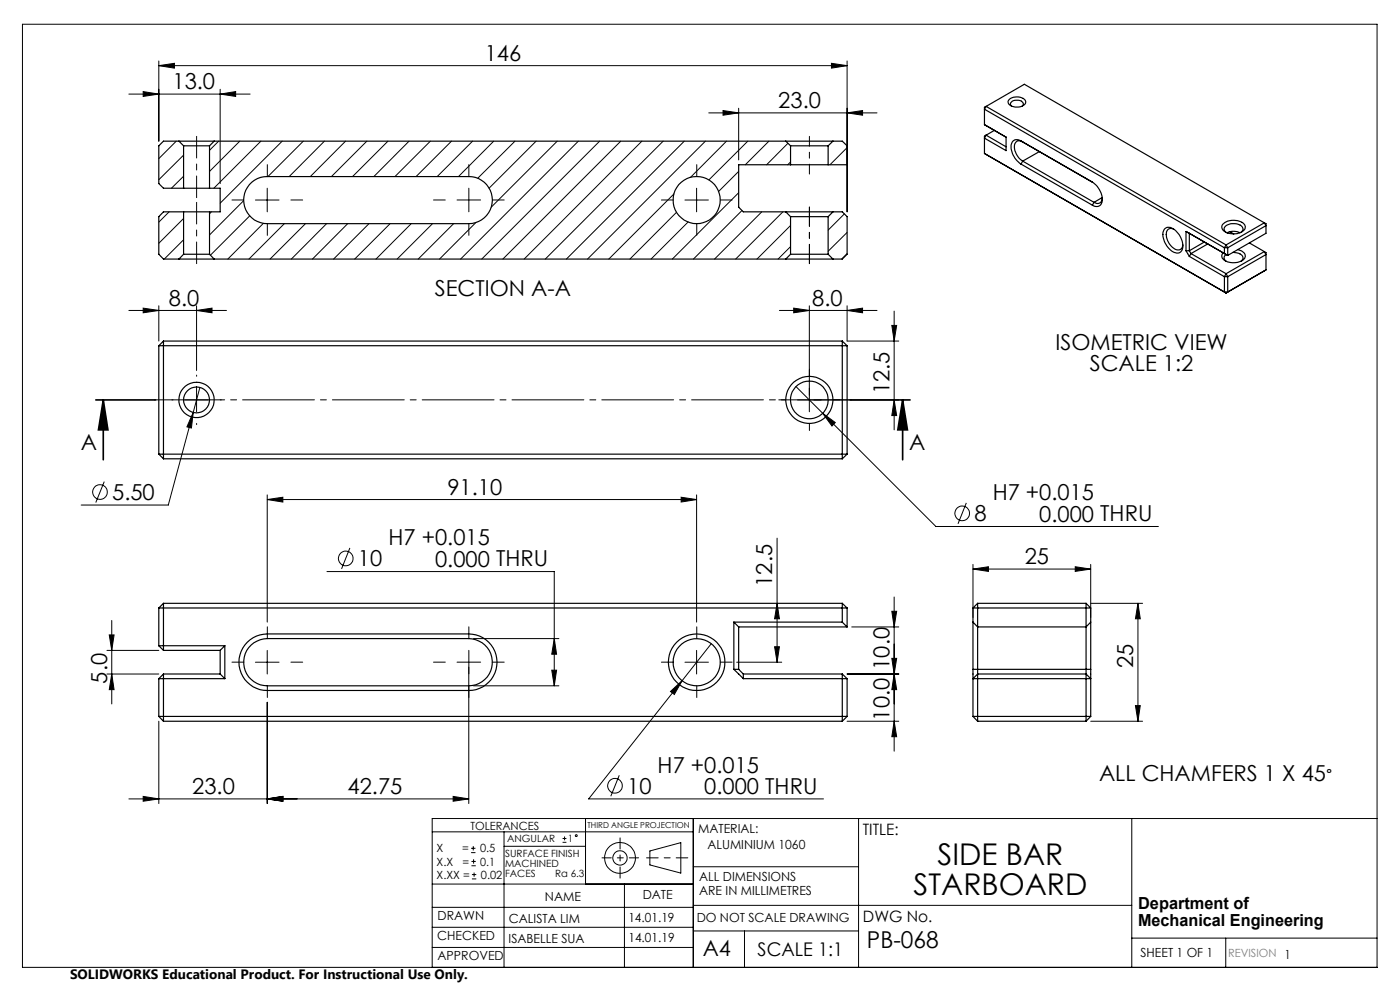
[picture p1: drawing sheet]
<svg xmlns="http://www.w3.org/2000/svg" width="297mm" height="210mm" viewBox="0 0 297 210" stroke-linecap="round" stroke-linejoin="round" font-family="sans-serif">
<g fill="none" stroke="#000" stroke-width=".21">
<path d="M4.8 5.1h287.3v200.1h-287.3zM27.3 20h25.8M30.4 19.4l3.3 .6-3.3 .5zM33.7 13.9l3.3-.5v1.1zM33.7 12.9v17M33.7 13.9h146M46.7 20l3.3-.6v1.1zM46.7 18.9v20M176.4 13.4l3.3 .5-3.3 .6zM179.7 12.9v32M37.4 29.9l-3.7 3.7M38.9 32.9l-5.2 5.2"/>
<path d="M38.9 37.4l-2.5 2.5M46.4 29.9l-2 2M50.9 29.9l-6.5 6.5M55.4 29.9l-10 10M56.7 39.9v5M59.9 29.9l-13.2 13.2M64.3 29.9l-7.5 7.6M68.8 29.9l-7.5 7.6M73.3 29.9l-7.5 7.6M77.8 29.9l-7.5 7.6M82.3 29.9l-7.5 7.6M86.8 29.9l-7.5 7.6"/>
<path d="M91.3 29.9l-7.5 7.6M95.8 29.9l-7.5 7.6M100.3 29.9l-7.6 7.6M104.7 29.9l-7.4 7.6M109.3 29.9l-7.9 7.9M113.7 29.9l-9.9 10M118.2 29.9l-14 14M122.7 29.9l-25 25.1M127.2 29.9l-25 25.1M131.7 29.9l-25 25.1M136.2 29.9l-25 25.1M140.7 29.9l-25 25.1"/>
<path d="M145.2 29.9l-25 25.1M147.8 39.9v5M149.6 29.9l-25 25.1M150.4 23.9h35.7M153.4 23.5l3.3 .4-3.3 .5zM154.1 29.9l-7.6 7.7M156.7 23v10.9M156.7 36.4l-4.3 4.2M158.6 29.9l-8.2 8.3M163.1 29.9l-5 5.1M167.1 30.4l-4.5 4.6M167.7 34.4l-.6 .6"/>
<path d="M179.7 31.3l-3.6 3.7M179.7 23.9l3.3-.4v.9zM35.9 44.9l-2.2 2.2M38.9 46.3l-5.2 5.3M38.9 50.9l-4 4.1M44.8 44.9l-.4 .5M51.7 42.6l-7.3 7.2M53 45.8l-8.4 8.3M54.2 42.4h5M55.9 47.4l-7.6 7.6M60.3 47.4l-7.5 7.6M64.8 47.4l-7.5 7.6"/>
<path d="M69.3 47.4l-7.5 7.6M73.8 47.4l-7.5 7.6M78.3 47.4l-7.5 7.6M82.8 47.4l-7.6 7.6M87.2 47.4l-7.4 7.6M91.8 47.4l-7.6 7.6M96.2 47.4l-7.5 7.6M101 47.2l-7.8 7.8M143 41.1l-13.8 13.9M143.5 45l-9.9 10M145.3 42.4h5M146 47.1l-7.9 7.9"/>
<path d="M156.7 40.9l-14.1 14.1M157.4 44.7l-10.3 10.3M161.6 44.9l-10 10.1M166.1 44.9l-10 10.1M167.7 47.8l-7.1 7.2M167.7 52.3l-2.6 2.7M179.1 45.4l-3.4 3.4M179.7 49.3l-4 4M179.7 53.8l-1.2 1.2M27.3 65.9h20.7M30.4 65.4l3.3 .5-3.3 .4zM33.7 64.9v7.4"/>
<path d="M41.7 65.9l3.3-.5v.9zM41.7 64.9v13.7M165.3 65.9h20.8M168.4 65.4l3.3 .5-3.3 .4zM171.7 64.9v22.4M179.7 65.9l3.3-.5v.9zM179.7 64.9v7.4h11M189.2 69h1l-.5 3.3zM189.7 66v25.2M39.2 84.8h5M41 87.5l-.4 3.3-.9-.3zM41 87.5l-5.3 19.6h-18.5"/>
<path d="M41.7 82.3v5M42.4 82.2l-1.4 5.3M168.9 82l29.6 29.7h47.2M174.5 87.7l2.7 1.9-.7 .8zM189.7 84.8l.5 3.4h-1zM190.7 84.8h-21.5M22.1 102.2l-1.8 4.4M56.7 106l3.3-.5v1zM56.7 105v27M56.7 106h91.1M74.2 116.2l-1.7 4.5M144.5 105.5l3.3 .5-3.3 .5z"/>
<path d="M147.8 105v27M164.9 114.2v26.3M205 106.7l-1.8 4.4M206.4 119.7v11.3M231.4 119.7v11.3M22.7 138h11M23.2 134.7h1l-.5 3.3zM23.7 131.6v17.7M56.7 138v5M69.4 121.2h48.2v24.3M100.4 135.5h18.2M117.6 135.5l.5 3.3h-1z"/>
<path d="M147.8 138v5M150.9 136.6l-26 32.9h49.8M164.3 137.2h1l-.4 3.3zM164.9 128l.4 3.3h-1zM180.7 133h10M189.2 139.7h1l-.5 3.3zM189.2 129.7h1l-.5 3.3zM189.7 126.6v32.7M206.4 120.7l3.3-.5v1zM206.4 120.7h25M228.1 120.2l3.3 .5-3.3 .5zM231.4 128h11"/>
<path d="M241.4 128l.5 3.3h-1zM241.4 128v25M22.7 143h11M23.7 143l.5 3.3h-1zM33.7 153v17.5M54.2 140.5h5M56.7 149v21.5M99.4 141.5v29M100.4 145.5h18.2M117.1 142.2h1l-.5 3.3zM142.2 146.7l2.5-2.3-1.6 2.9zM145.3 140.5h5"/>
<path d="M156.3 140.5h9.5M179.7 143h11M179.7 153h11M189.7 153l.5 3.3h-1zM189.7 143l.5 3.3h-1zM231.4 153h11M240.9 149.7h1l-.5 3.3zM27.3 169.5h72.1M30.4 168.9l3.3 .6-3.3 .5zM56.7 169.5l3.3-.6v1.1zM91.7 176.5h55.4M96.1 168.9l3.3 .6-3.3 .5z"/>
<path d="M99.9 179.9h1M100.4 179.5v.9M106.9 176.5v28.7M106.9 179.5h17.3M119.3 178.7h.9M119.3 177.9h.9M119.8 177.4v.9M124.2 173.6v13.9M131.4 164.5l-1.8 4.4M147.1 173.6v31.6M182.1 173.6v31.6M240.1 173.6v31.6"/>
<path d="M292.1 173.6h-200.4v31.6M91.7 196.7h55.4M91.7 192.5h55.4M91.7 187.5h55.4M99.9 180.9h1M100 183.6h.9M100 182.7h.9M100.1 186.4h.9M100.1 185.5h.9M100.5 182.3v.9M100.6 185.1v.9M132.5 187.5v17.7"/>
<path d="M137.9 180.5l6.5-1.8v6.5l-6.5-1.7zM147.1 183.9h35M147.1 197.5h35M147.1 192h93M157.9 197.5v7.7M240.1 199h52M260 199v6.2M91.7 201h55.4"/>
<circle cx="21.2" cy="104.4" r="1.55"/>
<circle cx="73.3" cy="118.5" r="1.56"/>
<circle cx="204.1" cy="108.9" r="1.55"/>
<circle cx="122.2" cy="177.3" r=".2"/>
<circle cx="130.5" cy="166.7" r="1.56"/>
<circle cx="131.5" cy="182" r="1.52"/>
<circle cx="131.5" cy="182" r="3.3"/>
</g>
<path d="M145.9 182h-8.7" fill="none" stroke="#000" stroke-width=".21" stroke-dasharray="15.2 1.3 1.3 1.3" stroke-dashoffset="12.8"/>
<path d="M131.5 177.7v8.6" fill="none" stroke="#000" stroke-width=".21" stroke-dasharray="15.2 1.3 1.3 1.3" stroke-dashoffset="12.9"/>
<path d="M127.7 182h7.8" fill="none" stroke="#000" stroke-width=".21" stroke-dasharray="15.2 1.3 1.3 1.3" stroke-dashoffset="13.3"/>
<path d="M20.3 84.8h12.7M21.9 84.8l1 6.4h-2zM21.9 84.8v12.7M180.4 84.8h12.7M191.5 84.8l1 6.4h-2zM191.5 84.8v12.7" fill="none" stroke="#000" stroke-width=".35"/>
<g fill="none" stroke="#000" stroke-width=".21" stroke-dasharray="15.2 1.3 1.3 1.3">
<path d="M56.7 37.4v-2.5M99.5 37.4v-2.5M147.8 37.4v-2.5M51.7 42.4h-2.5M56.7 47.4v2.5M61.7 42.4h2.5M94.5 42.4h-2.5M99.5 42.4v-2.5M99.5 42.4h-2.5M99.5 42.4v2.5M99.5 42.4h2.5M99.5 47.4v2.5"/>
<path d="M104.5 42.4h2.5M142.8 42.4h-2.5M147.8 47.4v2.5M152.8 42.4h2.5M41.7 79.8v-.2M171.7 79.8v-1.5M36.7 84.8h-.2M41.7 89.8v.3M46.7 84.8h.3M166.7 84.8h-1.5M171.7 89.8v1.5M176.7 84.8h1.5"/>
<path d="M56.7 135.5v-2.5M99.5 135.5v-2.5M147.8 135.5v-2.5M51.7 140.5h-2.5M56.7 145.5v2.5M61.7 140.5h2.5M94.5 140.5h-2.5M99.5 140.5v-2.5M99.5 140.5h-2.5M99.5 140.5v2.5M99.5 140.5h2.5M99.5 145.5v2.5"/>
<path d="M104.5 140.5h2.5M142.8 140.5h-2.5M147.8 145.5v2.5M152.8 140.5h2.5"/>
</g>
<path d="M180.7 84.8h-148" fill="none" stroke="#000" stroke-width=".21" stroke-dasharray="15.2 1.3 1.3 1.3" stroke-dashoffset=".3"/>
<path d="M41.7 28.9v13M41.7 42.9v13" fill="none" stroke="#000" stroke-width=".21" stroke-dasharray="15.2 1.3 1.3 1.3" stroke-dashoffset="10.6"/>
<path d="M171.7 43.9v12M171.7 55.9v-12" fill="none" stroke="#000" stroke-width=".21" stroke-dasharray="15.2 1.3 1.3 1.3" stroke-dashoffset="11.1"/>
<path d="M171.7 36.9v-8" fill="none" stroke="#000" stroke-width=".21" stroke-dasharray="15.2 1.3 1.3 1.3" stroke-dashoffset="13.1"/>
<g fill="#000">
<path d="M179.7 65.9l3.3-.5v.9zM168.4 65.4l3.3 .5-3.3 .4z"/>
<path d="M191.5 84.8l1 6.4h-2zM21.9 84.8l1 6.4h-2z"/>
<path d="M228.1 120.2l3.3 .5-3.3 .5zM206.4 120.7l3.3-.5v1z"/>
<path d="M23.7 143l.5 3.3h-1zM23.2 134.7h1l-.5 3.3zM164.3 137.2h1l-.4 3.3zM164.9 128l.4 3.3h-1zM240.9 149.7h1l-.5 3.3zM241.4 128l.5 3.3h-1z"/>
<path d="M189.2 139.7h1l-.5 3.3zM189.7 153l.5 3.3h-1zM189.2 129.7h1l-.5 3.3zM189.7 143l.5 3.3h-1zM189.2 69h1l-.5 3.3zM189.7 84.8l.5 3.4h-1z"/>
<path d="M56.7 169.5l3.3-.6v1.1zM96.1 168.9l3.3 .6-3.3 .5zM142.2 146.7l.9 .6 1.6-2.9zM117.6 135.5l.5 3.3h-1zM117.1 142.2h1l-.5 3.3zM56.7 106l3.3-.5v1zM144.5 105.5l3.3 .5-3.3 .5zM30.4 168.9l3.3 .6-3.3 .5zM56.7 169.5l3.3-.6v1.1zM30.4 65.4l3.3 .5-3.3 .4zM41.7 65.9l3.3-.5v.9zM174.5 87.7l2 2.7 .7-.8zM41 87.5l-1.3 3 .9 .3zM153.4 23.5l3.3 .4-3.3 .5zM179.7 23.9l3.3-.4v.9zM30.4 19.4l3.3 .6-3.3 .5zM46.7 20l3.3-.6v1.1zM33.7 13.9l3.3-.5v1.1zM176.4 13.4l3.3 .5-3.3 .6z"/>
</g>
<g fill="none" stroke="#000" stroke-width=".25">
<path d="M38 29.9h7.4M38 29.9h-3.3l-1 1v8l1 1h4.2M38 29.9l.9 1M38.9 30.9h5.6M38.9 39.9h5.6M38.9 30.9v9M44.5 39.9h2.2v5h-2.2M44.5 30.9v9M45.4 29.9h121.3M45.4 29.9l-.9 1M52.9 39.1a4.8 4.8 0 0 1 3.8-1.6h42.7a5 5 0 0 1 5.1 4.9 5 5 0 0 1-5.1 5h-42.7a5 5 0 0 1-4.6-2.9 5 5 0 0 1 .8-5.4zM166.7 29.9h10"/>
<path d="M166.7 29.9l1 1M167.7 30.9h8M167.7 35h8M167.7 35h-11v8.9l1 1h9M167.7 30.9v4.1M175.7 30.9v4.1M176.7 29.9h2l1 1v4.1h-4M176.7 29.9l-1 1M208.8 32.6l51.3 29.6M208.8 26.4l4.6 2.7M208.8 32.6l.4 .2M209.2 22.6l50.9 29.4"/>
<path d="M209.2 22.6l-.4 .6 51 29.4M209.2 28.7l-.4 .6 4.6 2.7v-2.9M209.2 22.6l-.4 .1v3.7M209.2 28.7l-.4 .2v3.7M209.2 22.6l8.1-4.7 50.9 29.4M209.2 28.7l4.2 2.4M211 27.6l-1.8 1.1M214.1 21.1a2.44 2.44 0 0 1 3.5 .4 1.69 1.69 0 0 1-2.2 1.2 1.41 1.41 0 0 1-1.5-1.2zM214.6 22.5a.78 .78 0 0 1 0-.9 .78 .78 0 0 1 .8-.3 1.15 1.15 0 0 1 1.7 .9l-.2 .3M216.6 29.9l15.1 8.7a4.1 4.1 0 0 1 1.9 4.7 1.29 1.29 0 0 1-1.9 .2M216.6 29.9a1.36 1.36 0 0 0-1.6 0 1.36 1.36 0 0 0-.5 1.6 5 5 0 0 0 2.1 3.3M216.6 34.8l15.1 8.7"/>
<path d="M216.6 29.9l.4 .2M217 30.1a1.09 1.09 0 0 0-1.4-.1 1.09 1.09 0 0 0-.4 1.3 4 4 0 0 0 1.8 2.9M217 30.1l14.7 8.6M217 34.2l-.4 .6M217 34.2l15.1 8.7M220.5 32.2l-3.5 2M38 55h7.4M38.9 53.9h5.6M38.9 44.9h5.6M38.9 44.9h-4.2l-1 1.1v7.9l1 1.1h3.3M38.9 53.9l-.9 1.1M38.9 44.9v9"/>
<path d="M44.5 53.9l.9 1.1M44.5 44.9v9M45.4 55h121.3M166.7 55h10M166.7 44.9h10M166.7 44.9l1 1.1M167.7 53.9h8M167.7 46h8M167.7 53.9l-1 1.1M167.7 46v7.9M175.7 46v7.9M175.7 53.9l1 1.1"/>
<path d="M176.7 44.9h2l1 1.1v7.9l-1 1.1h-2M176.7 44.9l-1 1.1M232.1 42.9l-.4 .6M233.8 42.1a1.03 1.03 0 0 1-.6 1 1.03 1.03 0 0 1-1.1-.2M233.8 41.9l-1.7 1M247.1 48.5a1.79 1.79 0 0 1 2.5 .7 3.7 3.7 0 0 1 1 4 1.53 1.53 0 0 1-2.3-.2 4.2 4.2 0 0 1-1.4-4.1zM249 48.6a1.1 1.1 0 0 0-1.3 .1 1.1 1.1 0 0 0-.3 1.3 3.2 3.2 0 0 0 2.8 3l.5-.4 .2-.6M251.6 49.1v4.1M251.6 53.2l.7 1.2M251.6 49.1l8.2 4.7M251.6 49.1l.7 .4M251.6 53.2h.7"/>
<path d="M252.3 54.4l7.5 4.3M252.3 49.5l8.2 4.7M252.3 49.5v3.7M252.3 53.2l.4 .6M252.7 53.8l-.4 .6M252.7 53.8l7.4 4.3M255.5 51.3l-3.2 1.9M256.2 51.7l-3.5 2.1M259.4 47.5a3.5 3.5 0 0 1 4.7 .2 1.29 1.29 0 0 1-1.3 1.8 3.2 3.2 0 0 1-3.5-.9l-.1-.5zM259.8 52.6h.7M259.8 53.8l.7 .4M259.8 52.6v1.2"/>
<path d="M259.8 58.7v3.2M259.8 58.7h.7M260.1 49.3a.88 .88 0 0 1-.4-.9 .88 .88 0 0 1 .8-.7 2.5 2.5 0 0 1 3.2 .7v.4l-.5 .5M260.1 54a.79 .79 0 0 0 0 1.4M260.1 52l-.3 .6M260.1 52l.4 .6M260.1 58.1l-.3 .6M260.1 58.1l.4 .6M260.3 49.4a3.1 3.1 0 0 1 2.8 0M260.3 49.4h.1M260.5 52.6v1.6M260.5 58.7v3.2"/>
<path d="M260.9 49.1l.8 .5M261.1 49.1l.1 .2M261.5 53.5a1.91 1.91 0 0 1 2.2 1.2l-.5 .7M262.6 52.9a1.47 1.47 0 0 1 1.5 1.9 3.4 3.4 0 0 1-4.8-.1l-.1-.4 .3-.7M265 51.5l3.2 1.9M268.2 47.3l.4 .6-8.1 4.7M268.2 47.3l-8.1 4.7M268.2 47.3l.4 .1v2.1l-8.1 4.7M268.2 53.4l.4 .2v3.6M268.2 53.4l-8.1 4.7M268.2 53.4l.4 .6-8.1 4.7M268.6 57.2l-8.5 5"/>
<path d="M268.6 57.2l-.4 .3M33.7 73.3v23M33.7 73.3h146M34.7 72.3v25M34.7 72.3h144M34.7 72.3l-1 1M178.7 72.3v25M178.7 72.3l1 1M179.7 73.3v23M259.8 61.9h.7M259.8 61.9l.3 .3M260.5 61.9l-.4 .3"/>
<path d="M33.7 96.3h146M33.7 96.3l1 1M34.7 97.3h144M179.7 96.3l-1 1M33.7 137h14M33.7 137l1 1M33.7 129v8M33.7 129h146M34.7 128v10M34.7 128l-1 1M34.7 138h12M34.7 128h144"/>
<path d="M46.7 138v5M47.7 137v7M47.7 137l-1 1M52.5 136.2a6 6 0 0 1 4.2-1.7h42.7a6 6 0 0 1 6 6 6 6 0 0 1-6 6h-42.7a6 6 0 0 1-5.5-3.7 6 6 0 0 1 1.3-6.6zM53.3 136.8a5.5 5.5 0 0 1 3.4-1.3h42.7a5 5 0 0 1 5 5 5 5 0 0 1-5 5h-42.7a5 5 0 0 1-4.7-3.2 5 5 0 0 1 1.3-5.5zM155.7 132v10M155.7 132h23M155.7 132l1 1M156.7 133h23M156.7 133v9M178.7 128v4M178.7 132l1 1"/>
<path d="M178.7 128l1 1M179.7 129v4M206.4 129h25M206.4 132l1 1h23l1-1M206.4 129v23M207.4 128h23M207.4 128v25M207.4 128l-1 1M230.4 128v25M230.4 128l1 1M231.4 129v23M33.7 144h14"/>
<path d="M33.7 152h146M33.7 144v8M33.7 152l1 1M34.7 143l-1 1M34.7 143v10M34.7 143h12M34.7 153h144M46.7 143l1 1M155.7 142l2 2M155.7 142h1M156.7 142l1 1M157.7 144h22"/>
<path d="M157.7 143v1M157.7 143h21M178.7 143v10M178.7 143l1 1M179.7 144v8M179.7 152l-1 1M206.4 144l1-1h23l1 1zM206.4 152h25M206.4 142h25M206.4 152l1 1M207.4 153h23M231.4 152l-1 1"/>
<circle cx="147.8" cy="42.4" r="5"/>
<circle cx="41.7" cy="84.8" r="3.8"/>
<circle cx="41.7" cy="84.8" r="2.75"/>
<circle cx="171.7" cy="84.8" r="4"/>
<circle cx="171.7" cy="84.8" r="5"/>
<circle cx="147.8" cy="140.5" r="6"/>
<circle cx="147.8" cy="140.5" r="5"/>
</g>
<g font-size="6.3">
<text x="198.9" y="183.5">SIDE BAR</text>
<text x="193.8" y="189.9">STARBOARD</text>
</g>
<text font-size="4.9" x="183.9" y="201">PB-068</text>
<g font-size="4.7">
<text x="102.8" y="12.9">146</text>
<text x="36.6" y="18.9">13.0</text>
<text x="165.1" y="22.9">23.0</text>
<text x="35.9" y="64.8">8.0</text>
<text x="92.3" y="62.7">SECTION A-A</text>
<text x="172.3" y="64.8">8.0</text>
<text x="223.9" y="74.1">ISOMETRIC VIEW</text>
<text x="188.7" y="83.7" transform="rotate(-90 188.7 83.7)">12.5</text>
<text x="231.2" y="78.7">SCALE 1:2</text>
<text x="17.2" y="95.5">A</text>
<text x="192.9" y="95.5">A</text>
<text x="23.8" y="106.1">5.50</text>
<text x="94.9" y="105">91.10</text>
<text x="210.6" y="106.1">H7 +0.015</text>
<text x="206.7" y="110.6">8</text>
<text x="220.5" y="110.6">0.000 THRU</text>
<text x="82.4" y="115.7">H7 +0.015</text>
<text x="217.4" y="119.7">25</text>
<text x="75.9" y="120.2">10</text>
<text x="92.3" y="120.2">0.000 THRU</text>
<text x="163.8" y="124.5" transform="rotate(-90 163.8 124.5)">12.5</text>
<text x="188.7" y="142.1" transform="rotate(-90 188.7 142.1)">10.0</text>
<text x="240.4" y="141.8" transform="rotate(-90 240.4 141.8)">25</text>
<text x="22.7" y="145" transform="rotate(-90 22.7 145)">5.0</text>
<text x="188.7" y="152.8" transform="rotate(-90 188.7 152.8)">10.0</text>
<text x="139.5" y="163.9">H7 +0.015</text>
<text x="233.2" y="165.6">ALL CHAMFERS 1 X 45</text>
<text x="40.8" y="168.4">23.0</text>
<text x="73.7" y="168.4">42.75</text>
<text x="133.1" y="168.4">10</text>
<text x="149.4" y="168.4">0.000 THRU</text>
<text x="149.1" y="202.9">A4</text>
</g>
<text font-size="4" x="160.7" y="202.8">SCALE 1:1</text>
<text font-size="3.9" x="281.3" y="165.7">°</text>
<g font-size="3.5">
<text x="241.4" y="192.8">Department of</text>
<text x="241.4" y="196.3">Mechanical Engineering</text>
</g>
<g font-size="3.3">
<text x="183" y="177.2">TITLE:</text>
<text x="183.1" y="195.7">DWG No.</text>
</g>
<text font-size="2.9" x="14.9" y="207.6">SOLIDWORKS Educational Product. For Instructional Use Only.</text>
<g font-size="2.7">
<text x="148.1" y="176.7">MATERIAL:</text>
<text x="150.1" y="180.1">ALUMINIUM 1060</text>
<text x="115.6" y="191">NAME</text>
<text x="136.3" y="190.8">DATE</text>
<text x="148.3" y="186.8">ALL DIMENSIONS</text>
<text x="148.3" y="189.8">ARE IN MILLIMETRES</text>
<text x="92.8" y="195.2">DRAWN</text>
<text x="107.9" y="195.7">CALISTA LIM</text>
<text x="133.3" y="195.6">14.01.19</text>
<text x="147.8" y="195.7">DO NOT SCALE DRAWING</text>
<text x="92.8" y="199.3">CHECKED</text>
<text x="92.8" y="203.6">APPROVED</text>
<text x="107.9" y="199.9">ISABELLE SUA</text>
<text x="133.3" y="199.8">14.01.19</text>
<text x="242" y="203">SHEET 1 OF 1</text>
</g>
<g font-size="2.4">
<text x="99.8" y="176">TOLERANCES</text>
<text x="92.6" y="180.8">X</text>
<text x="92.6" y="183.6">X.X</text>
<text x="98" y="180.8">=</text>
<text x="98.1" y="183.6">=</text>
<text x="101.8" y="180.8">0.5</text>
<text x="101.9" y="183.6">0.1</text>
<text x="92.6" y="186.4">X.XX =</text>
<text x="102" y="186.4">0.02</text>
</g>
<text font-size="2.4" fill="#808080" x="260.6" y="203">REVISION 1</text>
<g font-size="2.1">
<text x="107.6" y="178.6">ANGULAR</text>
<text x="120.5" y="178.6">1</text>
<text x="107.2" y="181.8">SURFACE FINISH</text>
<text x="107.2" y="183.9">MACHINED</text>
<text x="107.2" y="186">FACES</text>
<text x="117.8" y="186">Ra 6.3</text>
</g>
<text font-size="1.7" x="124.6" y="175.7">THIRD ANGLE PROJECTION</text>
</svg>
